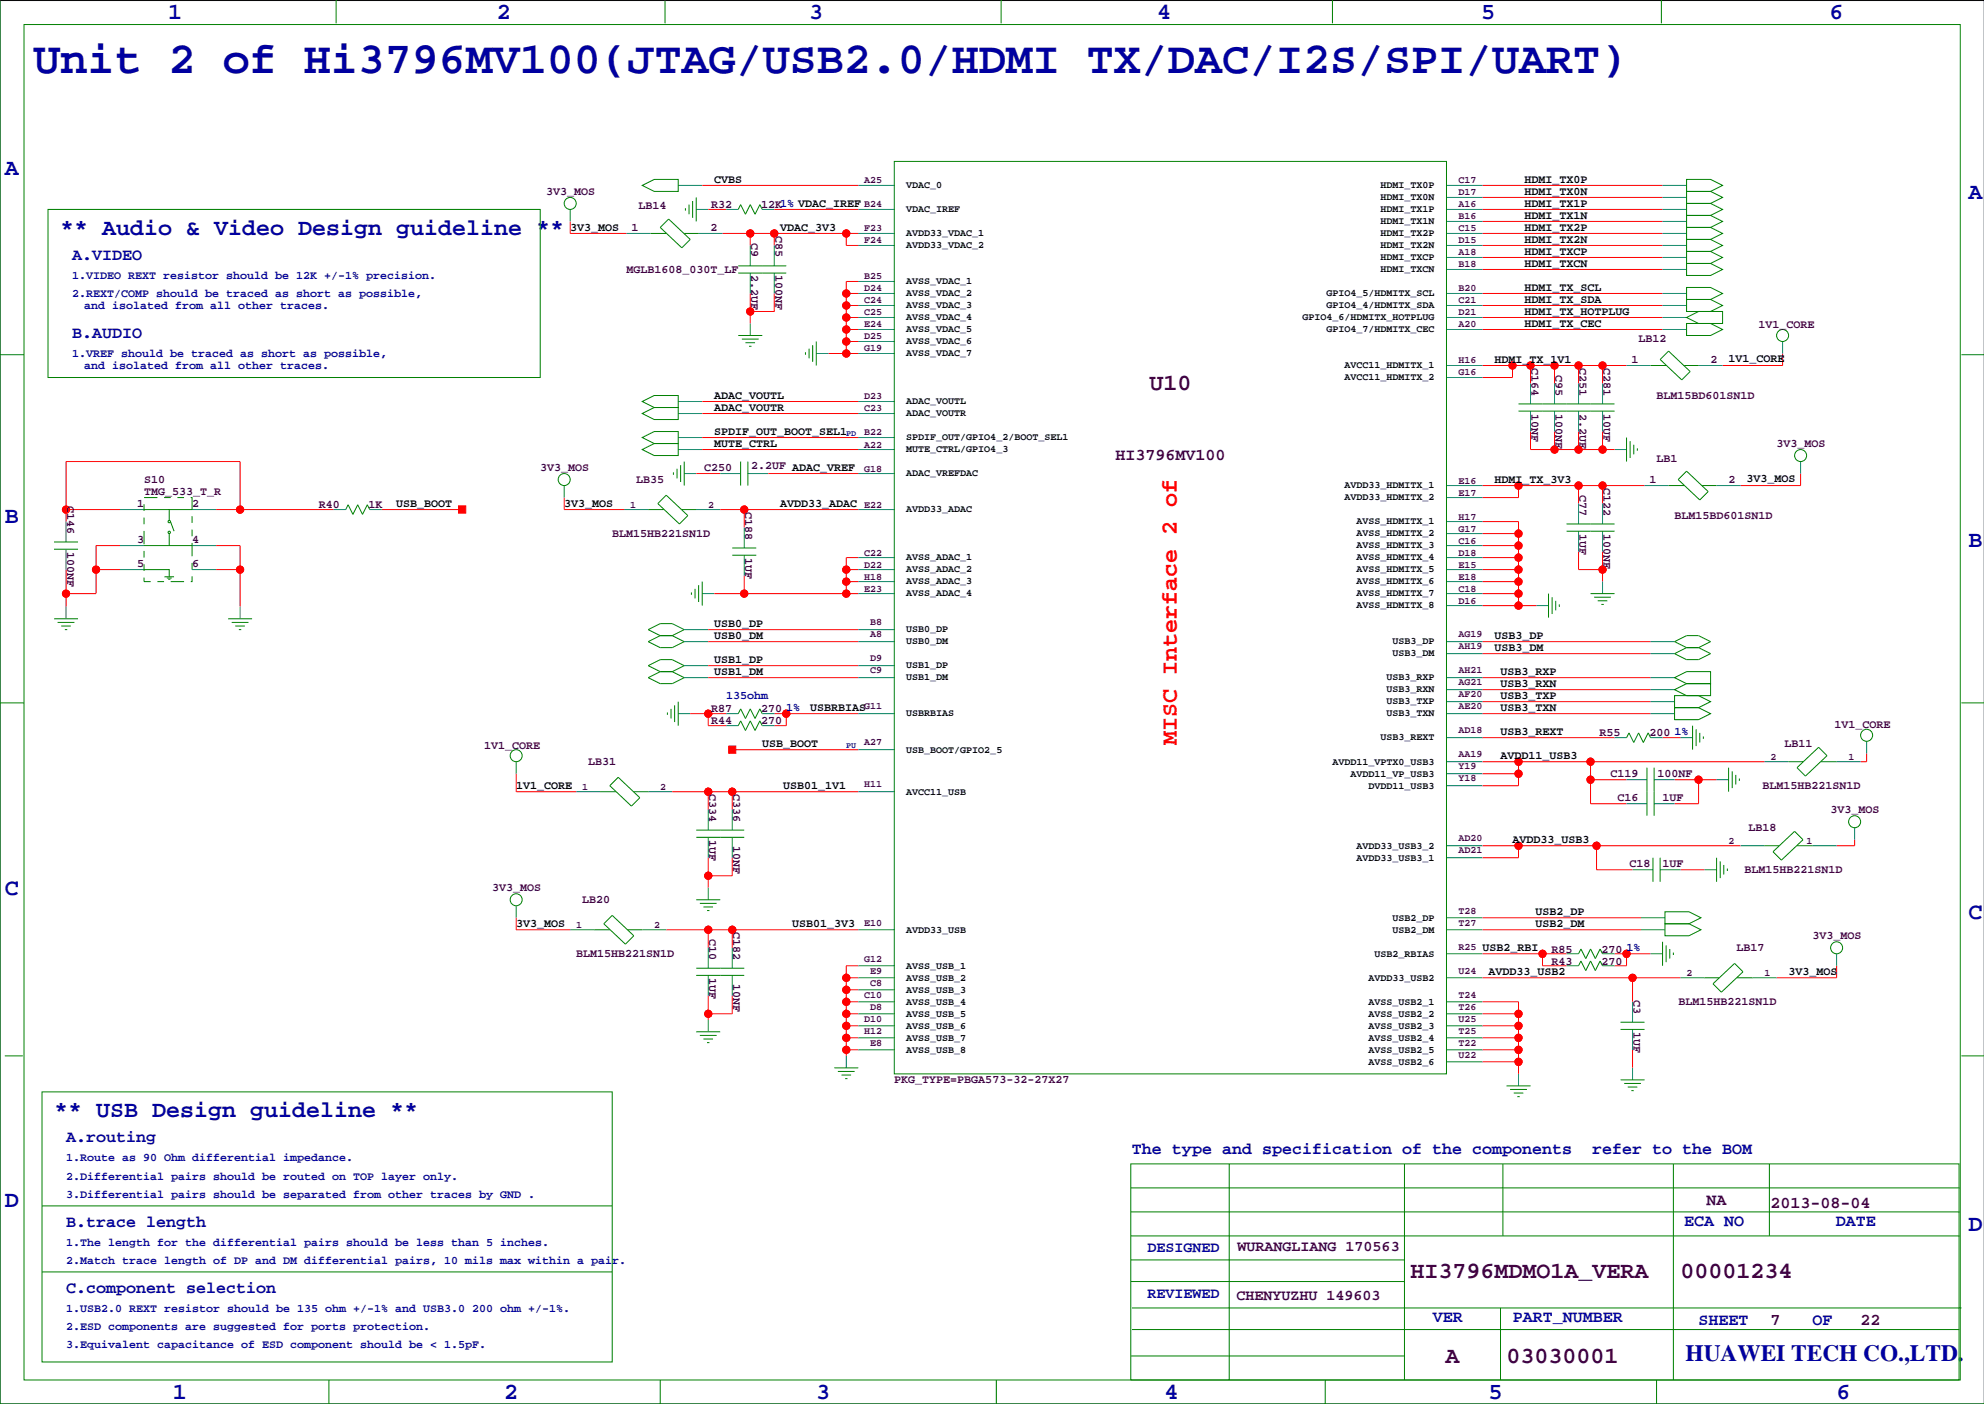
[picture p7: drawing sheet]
<svg xmlns="http://www.w3.org/2000/svg" width="420mm" height="297mm" viewBox="0 0 420 297" stroke-linecap="round" stroke-linejoin="round" font-family="sans-serif">
<path d="M419.9 .1h-419.9v296.9h419.9" fill="none" stroke="#000" stroke-width=".21"/>
<g fill="none" stroke="#008080" stroke-width=".21">
<path d="M143.5 39.2h5.1M181.6 39.2h7.6M306.1 39.2h7.6M351.8 39.2h5.1M120.6 44.3v2.5M132.6 49.4h5.1M147.3 44.3h2.6M147.8 49.4h5.1M153.7 44.3h2.5M158.7 51.9v4.3M158.7 57.8v4.3M161.3 44.3h2.5"/>
<path d="M163.8 51.9v4.3M163.8 57.8v4.3M181.6 59.5h7.6M181.6 44.3h7.6M181.6 49.4h7.6M181.6 51.9h7.6M306.1 44.3h7.6M306.1 49.4h7.6M306.1 51.9h7.6M306.1 41.8h7.6M306.1 46.8h7.6M306.1 54.5h7.6"/>
<path d="M306.1 57h7.6M351.8 44.3h5.1M351.8 49.4h5.1M351.8 51.9h5.1M351.8 41.8h5.1M351.8 46.8h5.1M351.8 54.5h5.1M351.8 57h5.1M158.7 68.4v2.6M172.7 74.8h2.6M181.6 69.7h7.6M181.6 67.2h7.6"/>
<path d="M181.6 64.6h7.6M181.6 62.1h7.6M181.6 72.2h7.6M181.6 74.8h7.6M306.1 69.7h7.6M306.1 77.3h7.6M306.1 79.9h7.6M306.1 67.2h7.6M306.1 64.6h7.6M306.1 62.1h7.6M344.2 77.3h5M351.8 69.7h5.1"/>
<path d="M351.8 67.2h5.1M351.8 64.6h5.1M351.8 62.1h5.1M359.4 77.3h5.1M377.2 72.2v2.6M143.5 84.9h5.1M143.5 87.5h5.1M143.5 92.6h5.1M143.5 95.1h5.1M181.6 84.9h7.6M181.6 87.5h7.6M181.6 92.6h7.6"/>
<path d="M181.6 95.1h7.6M323.8 81.1v4.4M323.8 87v4.3M328.9 81.1v4.4M328.9 87v4.3M334 81.1v4.4M334 87v4.3M339.1 81.1v4.4M339.1 87v4.3M341.6 95.1h2.6M381 97.6v2.6M14 110.3v4.4"/>
<path d="M14 116.2v4.3M25.4 115.4h5.1M25.4 107.8h5.1M40.6 115.4h5.1M40.6 107.8h5.1M70.6 107.8h2.6M78.2 107.8h2.6M119.4 102.7v2.6M132.1 107.8h5.1M144.8 100.2h2.5M147.3 107.8h5.1M152.4 100.2h4.3"/>
<path d="M157.5 111.6v4.3M157.5 117.5v4.3M158.2 100.2h4.4M181.6 118h7.6M181.6 100.2h7.6M181.6 107.8h7.6M306.1 102.7h7.6M306.1 105.3h7.6M306.1 110.3h7.6M306.1 112.9h7.6M306.1 115.4h7.6M306.1 118h7.6"/>
<path d="M334 106.5v4.4M334 112.4v4.3M339.1 106.5v4.4M339.1 112.4v4.3M348 102.7h5.1M363.2 102.7h5.1M14 128.4v2.5M25.4 120.5h5.1M40.6 120.5h5.1M50.8 128.4v2.5M144.8 133.2h5.1M144.8 135.7h5.1"/>
<path d="M148.6 125.6h2.5M181.6 120.5h7.6M181.6 123h7.6M181.6 125.6h7.6M181.6 133.2h7.6M181.6 135.7h7.6M306.1 120.5h7.6M306.1 123h7.6M306.1 125.6h7.6M306.1 128.1h7.6M306.1 135.7h7.6M306.1 138.3h7.6"/>
<path d="M325.1 128.1h2.6M339.1 123v2.6M349.2 135.7h5.1M349.2 138.3h5.1M143.5 151h2.5M144.8 140.8h5.1M144.8 143.4h5.1M153.7 151h2.5M153.7 153.5h2.5M161.3 151h2.5M161.3 153.5h2.5M181.6 140.8h7.6"/>
<path d="M181.6 143.4h7.6M181.6 151h7.6M181.6 158.6h7.6M306.1 143.4h7.6M306.1 145.9h7.6M306.1 148.4h7.6M306.1 151h7.6M306.1 156.1h7.6M341.6 156.1h2.6M349.2 143.4h5.1M349.2 145.9h5.1M349.2 148.4h5.1"/>
<path d="M349.2 151h5.1M349.2 156.1h2.6M355.6 156.1h2.5M395 156.8v2.6M109.2 161.1v2.6M121.9 167.5h5.1M137.2 167.5h5M149.9 171.3v4.3M149.9 177.2v4.3M154.9 171.3v4.3M154.9 177.2v4.3M181.6 167.5h7.6"/>
<path d="M306.1 178.9h7.6M306.1 161.1h7.6M306.1 163.7h7.6M306.1 166.2h7.6M344.2 170h4.3M344.2 165h4.3M350 170h4.3M350 165h4.3M363.2 165h2.6M368.3 178.9h5.1M373.4 161.1h5.1M383.5 178.9h5.1"/>
<path d="M388.6 161.1h5.1M392.4 175.1v2.6M109.2 191.6v2.6M120.6 196.7h5.1M135.9 196.7h5.1M149.9 187.8v2.6M181.6 196.7h7.6M306.1 181.5h7.6M306.1 194.2h7.6M306.1 196.7h7.6M345.4 184h4.4M347.2 194.2h5.1"/>
<path d="M347.2 196.7h5.1M351.3 184h4.3M360.7 184h2.5M149.9 200.5v4.3M149.9 206.4v4.3M149.9 215.8v2.5M154.9 200.5v4.3M154.9 206.4v4.3M181.6 204.3h7.6M181.6 206.9h7.6M181.6 209.4h7.6M181.6 211.9h7.6"/>
<path d="M181.6 214.5h7.6M181.6 217h7.6M181.6 219.6h7.6M306.1 206.9h7.6M306.1 211.9h7.6M306.1 214.5h7.6M306.1 217h7.6M306.1 219.6h7.6M306.1 201.8h7.6M331.5 204.3h2.5M331.5 201.8h2.5M339.1 204.3h2.5"/>
<path d="M339.1 201.8h2.5M345.4 211.9v4.4M345.4 217.8v4.3M349.2 201.8h2.6M355.6 206.9h5.1M370.8 206.9h5.1M388.6 201.8v2.5M179.1 223.4v2.5M181.6 222.1h7.6M306.1 222.1h7.6M306.1 224.6h7.6M321.3 227.2v2.5"/>
<path d="M345.4 225.9v2.6"/>
</g>
<g fill="none" stroke="#008000" stroke-width=".21">
<path d="M0 -.1v297.1h419.9M71.1 0v4.9M140.7 0v4.9M211.8 0v4.9M281.9 0v4.9M351.5 0v4.9M5.1 5.2h409.7v286.8h-409.7zM135.9 39.2l2.5-1.2h5.1v2.5h-5.1zM189.2 34.1h116.9v193.1h-116.9zM356.9 38h5l2.6 1.2-2.6 1.3h-5zM10.2 44.3h104.1v35.6h-104.1zM137.7 49.4h3.3"/>
<path d="M141.5 46.3l4.5 4.4-1.7 1.7-4.6-4.3zM144.8 49.4h3M145 44.1v.5M145.8 43.3v2M146.6 42.5v3.6M147.3 41.8v5M156.2 44.3l.5-1 1 2 1-2 1.1 2 1-2 .5 1M156.2 56.2h10.2M156.2 57.8h10.2M356.9 40.5h5l2.6 1.3-2.6 1.2h-5zM356.9 50.7h5l2.6 1.2-2.6 1.3h-5zM356.9 48.1h5l2.6 1.3-2.6 1.3h-5z"/>
<path d="M356.9 43h5l2.6 1.3-2.6 1.3h-5zM356.9 45.6h5l2.6 1.2-2.6 1.3h-5zM356.9 53.2h5l2.6 1.3-2.6 1.2h-5zM356.9 55.7h5l2.6 1.3-2.6 1.3h-5zM0 75h5.1M156.2 71h5.1M157 71.7h3.5M157.7 72.5h2.1M158.5 73.3h.5M170.4 74.5v.5M171.2 73.8v2M172 73v3.6"/>
<path d="M172.7 72.2v5.1M349.2 77.3h3.4M353.1 74.3l4.5 4.3-1.7 1.8-4.6-4.3zM356.4 77.3h3M356.9 60.8h5l2.6 1.3-2.6 1.3h-5zM356.9 68.4h5l2.6 1.3-2.6 1.3h-5zM356.9 63.4h5l2.6 1.2-2.6 1.3h-5zM356.9 67.2l2.5-1.3h5.1v2.5h-5.1zM415 75h4.9M135.9 84.9l2.5-1.2h5.1v2.5h-5.1zM135.9 95.1l2.5-1.3h5.1v2.6h-5.1zM135.9 92.6l2.5-1.3h5.1v2.5h-5.1z"/>
<path d="M135.9 87.5l2.5-1.3h5.1v2.6h-5.1zM142.5 99.9v.5M143.3 99.2v2M144 98.4v3.6M144.8 97.6v5.1M156.7 97.6v5.1M158.2 97.6v5.1M321.3 85.5h20.3M321.3 87h20.3M344.2 92.6v5M344.9 93.3v3.6M345.7 94.1v2"/>
<path d="M346.5 94.9v.5M356.9 99.7l4.5 4.3-1.7 1.8-4.6-4.3zM11.4 114.7h5.1M11.4 116.2h5.1M30.5 107.8h10.1M30.5 115.4h10.1M35.8 107.8v2.3M35.8 112.9v2.5M36.1 110.3l.7 2.1M73.2 107.8l.5-1 1 2 1-2 1 2 1-2 .5 1M137.2 107.8h3.3M139.2 106.5l1.8-1.7 4.5 4.3-1.7 1.8z"/>
<path d="M144.3 107.8h3M154.9 115.9h5.1M154.9 117.5h5.1M331.5 110.9h10.1M331.5 112.4h10.1M353.1 102.7h3.3M360.2 102.7h3M11.4 130.9h5.1M12.2 131.7h3.5M13 132.4h2M13.7 133.2h.5M30.5 120.5h5.3v1.5"/>
<path d="M34.8 122h2M35.3 122.3h1M35.6 122.5h.5M48.3 130.9h5M49 131.7h3.6M49.8 132.4h2M50.5 133.2h.6M139.7 134.5l-2.5 1.2 2.5 1.3h2.5l2.6-1.3-2.6-1.2M139.7 134.5h2.5M139.7 134.5l-2.5-1.3 2.5-1.3h2.5l2.6 1.3-2.6 1.3M146.3 125.3v.5M147.1 124.6v2"/>
<path d="M147.8 123.8v3.6M148.6 123v5.1M327.7 125.6v5.1M328.4 126.4v3.5M329.2 127.1v2M329.9 127.9v.5M336.5 125.6h5.1M337.3 126.4h3.6M338.1 127.1h2M338.8 127.9h.5M356.9 137l-2.6 1.3 2.6 1.3h2.5l2.5-1.3-2.5-1.3M356.9 137h2.5"/>
<path d="M356.9 137l-2.6-1.3 2.6-1.2h2.5l2.5 1.2-2.5 1.3M0 148.7h5.1M139.7 142.1l-2.5 1.3 2.5 1.2h2.5l2.6-1.2-2.6-1.3M139.7 142.1h2.5M139.7 142.1l-2.5-1.3 2.5-1.2h2.5l2.6 1.2-2.6 1.3M141.2 150.7v.5M142 150v2M142.7 149.2v3.6M143.5 148.4v5.1M156.2 153.5l.5-1 1 2 1-2 1.1 2 1-2 .5 1M156.2 151l.5-1 1 2 1-2 1.1 2 1-2 .5 1M344.2 156.1l.5-1 1 2 1-2 1 2 1-2 .5 1"/>
<path d="M354.3 143.4l2.6-1.3h5v2.5h-5zM354.3 145.9l2.6-1.3h5v2.6h-5zM354.3 149.7h5.1l2.5 1.3-2.5 1.3h-5.1zM354.3 147.2h5.1l2.5 1.2-2.5 1.3h-5.1zM358.1 153.5v5.1M358.9 154.3v3.5M359.7 155.1v2M360.4 155.8v.5M415 148.7h4.9M127 167.5h3.3M130.8 164.5l4.6 4.3-1.8 1.7-4.6-4.3zM134.1 167.5h3.1"/>
<path d="M147.3 175.6h10.2M147.3 177.2h10.2M348.5 162.4v10.2M350 162.4v10.2M365.8 162.4v5.1M366.5 163.2v3.5M367.3 163.9v2.1M368 164.7v.5M373.4 178.9h3M378.5 161.1h3M380.2 162.4l4.6-4.3 1.8 1.8-4.6 4.3zM380.2 178.9h3.3"/>
<path d="M385.3 161.1h3.3M125.7 196.7h3.3M129.5 193.7l4.6 4.3-1.8 1.8-4.5-4.4zM132.8 196.7h3.1M147.3 190.4h5.1M148.1 191.1h3.5M148.8 191.9h2.1M149.6 192.6h.5M349.8 181.5v5M351.3 181.5v5M351.8 199.2v5.1M352.3 192.9h5.1l2.5 1.3-2.5 1.2h-5.1z"/>
<path d="M352.3 195.4h5.1l2.5 1.3-2.5 1.3h-5.1zM363.2 181.5v5M364 182.2v3.6M364.7 183v2M365.5 183.8v.5M375.2 180.2l4.5-4.3 1.8 1.8-4.6 4.3zM147.3 218.3h5.1M147.3 204.8h10.2M147.3 206.4h10.2M148.1 219.1h3.5M148.8 219.8h2.1M334 201.8l.5-1 1 2 1-2 1.1 2 1-2 .5 1"/>
<path d="M334 204.3l.5-1 1 2 1-2 1.1 2 1-2 .5 1M342.9 216.3h5.1M342.9 217.8h5.1M352.6 200v3.6M353.3 200.8v2M354.1 201.5v.5M360.7 206.9h3M362.5 208.1l4.5-4.3 1.8 1.8-4.6 4.3zM367.5 206.9h3.3M1 223.4h3.8M8.9 231h120.6v57.1h-120.6zM149.6 220.6h.5"/>
<path d="M176.5 225.9h5.1M177.3 226.7h3.5M178.1 227.4h2M178.8 228.2h.5M318.8 229.7h5M319.5 230.5h3.6M320.3 231.3h2M321.1 232h.5M342.9 228.5h5.1M343.7 229.2h3.5M344.4 230h2.1M345.2 230.7h.5"/>
<path d="M415 223.4h4.9M8.9 255.1h120.6M239.3 246.2h175.2v45.8h-175.2zM239.3 251.3h175.2M239.3 256.4h175.2M260.1 246.2v45.8M297.2 246.2v45.8M318 246.2v15.3M354.1 246.2v45.8M374.4 246.2v15.3M8.9 269.1h120.6M239.3 266.6h57.9"/>
<path d="M239.3 261.5h175.2M239.3 271.1h57.9M239.5 276.7h175.5M317.5 276.7v15.3M69.6 292v5M139.7 292v5M210.8 292v5M239.3 286.9h57.9M239.5 281.3h175M280.4 292v5M350.5 292v5M383.5 287.4h.1"/>
<circle cx="120.6" cy="43" r="1.27"/>
<circle cx="377.2" cy="71" r="1.27"/>
<circle cx="381" cy="96.4" r="1.27"/>
<circle cx="35.8" cy="110.3" r=".25"/>
<circle cx="35.8" cy="112.6" r=".25"/>
<circle cx="119.4" cy="101.5" r="1.27"/>
<circle cx="109.2" cy="159.9" r="1.27"/>
<circle cx="395" cy="155.6" r="1.27"/>
<circle cx="392.4" cy="173.8" r="1.27"/>
<circle cx="109.2" cy="190.4" r="1.27"/>
<circle cx="388.6" cy="200.5" r="1.27"/>
</g>
<g fill="none" stroke="#f00" stroke-width=".21">
<path d="M148.6 39.2h33M313.7 39.2h38.1M120.6 46.8v2.6h12M149.9 44.3h3.8M152.9 49.4h28.7M158.7 49.4v2.5M163.8 44.3h17.8M163.8 49.4v2.5M179.1 49.4v2.5h2.5M181.6 59.5h-2.5v15.3M313.7 44.3h38.1M313.7 49.4h38.1"/>
<path d="M313.7 41.8h38.1M313.7 46.8h38.1M313.7 51.9h38.1M313.7 54.5h38.1M313.7 57h38.1M158.7 62.1v6.3M163.8 62.1v3.8h-5.1M175.3 74.8h6.3M179.1 72.2h2.5M179.1 69.7h2.5M179.1 67.2h2.5M179.1 64.6h2.5"/>
<path d="M179.1 62.1h2.5M313.7 69.7h38.1M313.7 67.2h38.1M313.7 64.6h38.1M313.7 62.1h38.1M313.7 77.3h30.5M320 77.3v2.6h-6.3M323.8 77.3v3.8M328.9 77.3v3.8M334 77.3v3.8M339.1 77.3v3.8M377.2 74.8v2.5h-12.7"/>
<path d="M148.6 84.9h33M148.6 87.5h33M148.6 95.1h33M148.6 92.6h33M323.8 91.3v3.8h17.8M328.9 91.3v3.8M334 91.3v3.8M339.1 91.3v3.8M14 107.8h11.4M25.4 115.4h-5.1v10.2h-6.3M45.7 115.4h5.1v13M45.7 107.8h24.9"/>
<path d="M50.8 107.8v-10.2h-36.8v12.7M80.8 107.8h17M119.4 105.3v2.5h12.7M147.3 100.2h5.1M152.4 107.8h29.2M157.5 107.8v3.8M162.6 100.2h19M181.6 118h-2.5v7.6M313.7 115.4h7.6M313.7 118h7.6M313.7 110.3h7.6v17.8M313.7 112.9h7.6"/>
<path d="M313.7 102.7h34.3M321.3 102.7v2.6h-7.6M334 116.7v3.8h5.1M334 102.7v3.8M339.1 102.7v3.8M339.1 116.7v6.3M381 100.2v2.5h-12.7M14 120.5v7.9M20.3 120.5h5.1M45.7 120.5h5.1M149.9 133.2h31.7M149.9 135.7h31.7"/>
<path d="M151.1 125.6h30.5M157.5 121.8v3.8M179.1 120.5h2.5M179.1 123h2.5M313.7 120.5h7.6M313.7 125.6h7.6M313.7 123h7.6M313.7 128.1h11.4M313.7 138.3h35.5M313.7 135.7h35.5M146 151h7.7M149.9 151v2.5h3.8"/>
<path d="M149.9 140.8h31.7M149.9 143.4h31.7M154.9 158.6h26.7M163.8 151h17.8M166.4 151v2.5h-2.6M313.7 151h35.5M313.7 148.4h35.5M313.7 156.1h27.9M313.7 143.4h35.5M313.7 145.9h35.5M351.8 156.1h3.8M395 159.4v1.7h-1.3"/>
<path d="M109.2 163.7v3.8h12.7M142.2 167.5h39.4M149.9 167.5v3.8M154.9 167.5v3.8M313.7 161.1h59.7M313.7 178.9h54.6M313.7 163.7h7.6M321.3 161.1v5.1h-7.6M321.3 178.9v2.6h-7.6M336.5 165h7.7M336.5 161.1v8.9h7.7M337.8 178.9v5.1h7.6"/>
<path d="M354.3 165h8.9M359.4 165v5h-5.1M392.4 177.7v1.2h-3.8M109.2 194.2v2.5h11.4M141 196.7h40.6M149.9 181.5v6.3M149.9 196.7v3.8M154.9 181.5v3.8h-5M154.9 196.7v3.8M313.7 196.7h33.5M313.7 194.2h33.5M355.6 184h5.1"/>
<path d="M149.9 210.7v5.1M154.9 210.7v3.8h-5M179.1 219.6h2.5M179.1 217h2.5M179.1 214.5h2.5M179.1 211.9h2.5M179.1 209.4h2.5M179.1 206.9h2.5M181.6 204.3h-2.5v19.1M313.7 219.6h7.6M313.7 217h7.6M313.7 214.5h7.6"/>
<path d="M313.7 211.9h7.6v15.3M313.7 206.9h41.9M313.7 201.8h17.8M326.4 201.8v2.5h5.1M341.6 201.8h7.6M344.2 201.8v2.5h-2.6M345.4 206.9v5M388.6 204.3v2.6h-12.7M179.1 222.1h2.5M313.7 222.1h7.6M313.7 224.6h7.6M345.4 222.1v3.8"/>
<circle cx="158.8" cy="49.4" r=".76"/>
<circle cx="163.8" cy="49.4" r=".76"/>
<circle cx="179.1" cy="49.4" r=".76"/>
<circle cx="158.8" cy="65.9" r=".76"/>
<circle cx="179.1" cy="64.6" r=".76"/>
<circle cx="179.1" cy="72.2" r=".76"/>
<circle cx="179.1" cy="67.2" r=".76"/>
<circle cx="179.1" cy="69.7" r=".76"/>
<circle cx="179.1" cy="62.1" r=".76"/>
<circle cx="179.1" cy="74.8" r=".76"/>
<circle cx="320" cy="77.3" r=".76"/>
<circle cx="323.9" cy="77.3" r=".76"/>
<circle cx="328.9" cy="77.3" r=".76"/>
<circle cx="334" cy="77.3" r=".76"/>
<circle cx="339.1" cy="77.3" r=".76"/>
<circle cx="328.9" cy="95.1" r=".76"/>
<circle cx="334" cy="95.1" r=".76"/>
<circle cx="339.1" cy="95.1" r=".76"/>
<circle cx="14" cy="107.8" r=".76"/>
<circle cx="50.8" cy="107.8" r=".76"/>
<circle cx="157.5" cy="107.8" r=".76"/>
<circle cx="321.3" cy="102.7" r=".76"/>
<circle cx="321.3" cy="115.4" r=".76"/>
<circle cx="321.3" cy="118" r=".76"/>
<circle cx="321.3" cy="112.9" r=".76"/>
<circle cx="334" cy="102.7" r=".76"/>
<circle cx="339.1" cy="102.7" r=".76"/>
<circle cx="14" cy="125.6" r=".76"/>
<circle cx="20.3" cy="120.5" r=".76"/>
<circle cx="50.8" cy="120.5" r=".76"/>
<circle cx="157.5" cy="125.6" r=".76"/>
<circle cx="179.1" cy="120.5" r=".76"/>
<circle cx="179.1" cy="125.6" r=".76"/>
<circle cx="179.1" cy="123" r=".76"/>
<circle cx="321.3" cy="120.5" r=".76"/>
<circle cx="321.3" cy="125.6" r=".76"/>
<circle cx="321.3" cy="128.1" r=".76"/>
<circle cx="321.3" cy="123" r=".76"/>
<circle cx="339.1" cy="120.5" r=".76"/>
<circle cx="149.9" cy="151" r=".76"/>
<circle cx="166.4" cy="151" r=".76"/>
<circle cx="149.9" cy="167.5" r=".76"/>
<circle cx="154.9" cy="167.5" r=".76"/>
<circle cx="321.3" cy="163.7" r=".76"/>
<circle cx="321.3" cy="178.9" r=".76"/>
<circle cx="321.3" cy="161.1" r=".76"/>
<circle cx="336.6" cy="165" r=".76"/>
<circle cx="336.6" cy="161.1" r=".76"/>
<circle cx="337.8" cy="178.9" r=".76"/>
<circle cx="359.4" cy="165" r=".76"/>
<circle cx="149.9" cy="196.7" r=".76"/>
<circle cx="149.9" cy="185.3" r=".76"/>
<circle cx="154.9" cy="196.7" r=".76"/>
<circle cx="149.9" cy="214.5" r=".76"/>
<circle cx="179.1" cy="214.5" r=".76"/>
<circle cx="179.1" cy="217" r=".76"/>
<circle cx="179.1" cy="211.9" r=".76"/>
<circle cx="179.1" cy="206.9" r=".76"/>
<circle cx="179.1" cy="209.4" r=".76"/>
<circle cx="179.1" cy="219.6" r=".76"/>
<circle cx="321.3" cy="217" r=".76"/>
<circle cx="321.3" cy="214.5" r=".76"/>
<circle cx="321.3" cy="219.6" r=".76"/>
<circle cx="326.4" cy="201.8" r=".76"/>
<circle cx="344.2" cy="201.8" r=".76"/>
<circle cx="345.4" cy="206.9" r=".76"/>
<circle cx="179.1" cy="222.1" r=".76"/>
<circle cx="321.3" cy="224.6" r=".76"/>
<circle cx="321.3" cy="222.1" r=".76"/>
</g>
<g fill="#f00" stroke="#f00" stroke-width=".21">
<path d="M154.2 157.8h1.5v1.6h-1.5z" fill-rule="evenodd"/>
<path d="M97 107h1.6v1.6h-1.6z" fill-rule="evenodd"/>
<circle cx="50.8" cy="120.5" r=".76"/>
<circle cx="179.1" cy="123" r=".76"/>
<circle cx="179.1" cy="120.5" r=".76"/>
<circle cx="179.1" cy="125.6" r=".76"/>
<circle cx="157.5" cy="125.6" r=".76"/>
<circle cx="179.1" cy="206.9" r=".76"/>
<circle cx="179.1" cy="209.4" r=".76"/>
<circle cx="179.1" cy="211.9" r=".76"/>
<circle cx="179.1" cy="214.5" r=".76"/>
<circle cx="179.1" cy="222.1" r=".76"/>
<circle cx="179.1" cy="219.6" r=".76"/>
<circle cx="179.1" cy="217" r=".76"/>
<circle cx="149.9" cy="214.5" r=".76"/>
<circle cx="149.9" cy="151" r=".76"/>
<circle cx="166.4" cy="151" r=".76"/>
<circle cx="149.9" cy="185.3" r=".76"/>
<circle cx="321.3" cy="214.5" r=".76"/>
<circle cx="321.3" cy="217" r=".76"/>
<circle cx="321.3" cy="219.6" r=".76"/>
<circle cx="321.3" cy="222.1" r=".76"/>
<circle cx="321.3" cy="224.6" r=".76"/>
<circle cx="321.3" cy="128.1" r=".76"/>
<circle cx="321.3" cy="125.6" r=".76"/>
<circle cx="321.3" cy="123" r=".76"/>
<circle cx="321.3" cy="120.5" r=".76"/>
<circle cx="321.3" cy="118" r=".76"/>
<circle cx="321.3" cy="115.4" r=".76"/>
<circle cx="321.3" cy="112.9" r=".76"/>
<circle cx="339.1" cy="120.5" r=".76"/>
<circle cx="339.1" cy="102.7" r=".76"/>
<circle cx="334" cy="102.7" r=".76"/>
<circle cx="321.3" cy="102.7" r=".76"/>
<circle cx="359.4" cy="165" r=".76"/>
<circle cx="336.6" cy="161.1" r=".76"/>
<circle cx="336.6" cy="165" r=".76"/>
<circle cx="321.3" cy="163.7" r=".76"/>
<circle cx="321.3" cy="161.1" r=".76"/>
<circle cx="344.2" cy="201.8" r=".76"/>
<circle cx="179.1" cy="74.8" r=".76"/>
<circle cx="179.1" cy="62.1" r=".76"/>
<circle cx="179.1" cy="64.6" r=".76"/>
<circle cx="179.1" cy="67.2" r=".76"/>
<circle cx="179.1" cy="69.7" r=".76"/>
<circle cx="179.1" cy="72.2" r=".76"/>
<circle cx="50.8" cy="107.8" r=".76"/>
<circle cx="14" cy="107.8" r=".76"/>
<circle cx="339.1" cy="77.3" r=".76"/>
<circle cx="323.9" cy="77.3" r=".76"/>
<circle cx="334" cy="77.3" r=".76"/>
<circle cx="328.9" cy="77.3" r=".76"/>
<circle cx="320" cy="77.3" r=".76"/>
<circle cx="158.8" cy="65.9" r=".76"/>
<circle cx="345.4" cy="206.9" r=".76"/>
<circle cx="326.4" cy="201.8" r=".76"/>
<circle cx="154.9" cy="167.5" r=".76"/>
<circle cx="149.9" cy="167.5" r=".76"/>
<circle cx="154.9" cy="196.7" r=".76"/>
<circle cx="149.9" cy="196.7" r=".76"/>
<circle cx="179.1" cy="49.4" r=".76"/>
<circle cx="158.8" cy="49.4" r=".76"/>
<circle cx="163.8" cy="49.4" r=".76"/>
<circle cx="14" cy="125.6" r=".76"/>
<circle cx="20.3" cy="120.5" r=".76"/>
<circle cx="328.9" cy="95.1" r=".76"/>
<circle cx="334" cy="95.1" r=".76"/>
<circle cx="339.1" cy="95.1" r=".76"/>
<circle cx="157.5" cy="107.8" r=".76"/>
<circle cx="321.3" cy="178.9" r=".76"/>
<circle cx="337.8" cy="178.9" r=".76"/>
</g>
<path d="M30.5 105.3h10.1v17.7h-10.1z" fill="none" stroke="#008000" stroke-width=".21" stroke-dasharray="1.4 1.4 1.4 1.4 2.8 1.4" stroke-linecap="butt"/>
<text font-size="9.5" fill="#0000a0" x="7.1" y="15.4">Unit 2 of Hi3796MV100(JTAG/USB2.0/HDMI TX/DAC/I2S/SPI/UART)</text>
<g font-size="4.9" fill="#0000a0">
<text x="35.6" y="3.9">1</text>
<text x="105.2" y="3.9">2</text>
<text x="171.2" y="3.9">3</text>
<text x="244.9" y="3.9">4</text>
<text x="313.4" y="3.9">5</text>
<text x="387.1" y="3.9">6</text>
<text x="1" y="36.9">A</text>
<text x="416.6" y="42">A</text>
<text x="12.7" y="49.6">** Audio &amp; Video Design guideline **</text>
<text x="1" y="110.6">B</text>
<text x="416.6" y="115.7">B</text>
<text x="1" y="189.3">C</text>
<text x="416.6" y="194.4">C</text>
<text x="11.4" y="236.3">** USB Design guideline **</text>
<text x="1" y="255.4">D</text>
<text x="416.6" y="260.5">D</text>
<text x="356.6" y="288">HUAWEI TECH CO.,LTD.</text>
<text x="36.6" y="296">1</text>
<text x="106.7" y="296">2</text>
<text x="172.7" y="296">3</text>
<text x="246.4" y="296">4</text>
<text x="315" y="296">5</text>
<text x="388.6" y="296">6</text>
</g>
<g font-size="4.9" fill="#400040">
<text x="243.2" y="82.5">U10</text>
<text x="298.5" y="270.5">HI3796MDMO1A_VERA</text>
<text x="355.6" y="270.5">00001234</text>
<text x="305.9" y="288.3">A</text>
<text x="318.8" y="288.3">03030001</text>
</g>
<text font-size="4.9" fill="#f00" x="249" y="157.6" transform="rotate(-90 249 157.6)">MISC Interface 2 of</text>
<g font-size="3.5" fill="#0000a0">
<text x="15.2" y="55">A.VIDEO</text>
<text x="15.2" y="71.5">B.AUDIO</text>
<text x="14" y="241.7">A.routing</text>
<text x="239.5" y="244.2">The type and specification of the components</text>
<text x="336.9" y="244.2">refer to the BOM</text>
<text x="14" y="259.5">B.trace length</text>
<text x="356.4" y="259.4">ECA NO</text>
<text x="388.5" y="259.4">DATE</text>
<text x="14" y="273.5">C.component selection</text>
<text x="303.1" y="279.7">VER</text>
<text x="320.1" y="279.7">PART_NUMBER</text>
<text x="359.4" y="280.3">SHEET</text>
<text x="383.5" y="280.3">OF</text>
</g>
<g font-size="3.5" fill="#400040">
<text x="236" y="97.4">HI3796MV100</text>
<text x="361.1" y="254.9">NA</text>
<text x="374.6" y="255.7">2013-08-04</text>
<text x="374.6" y="280.3">7</text>
<text x="393.7" y="280.3">22</text>
</g>
<g font-size="3.2" fill="#0000a0">
<text x="242.8" y="264.9">DESIGNED</text>
<text x="242.8" y="274.5">REVIEWED</text>
</g>
<g font-size="3.2" fill="#400040">
<text x="261.9" y="264.7">WURANGLIANG 170563</text>
<text x="261.6" y="275.1">CHENYUZHU 149603</text>
</g>
<g font-size="2.5" fill="#400040">
<text x="115.6" y="41.3">3V3_MOS</text>
<text x="135.1" y="44.3">LB14</text>
<text x="150.5" y="44.1">R32</text>
<text x="161" y="44.1">12K1% VDAC_IREF</text>
<text x="133.6" y="48.9">1</text>
<text x="150.4" y="48.9">2</text>
<text x="159" y="51.5" transform="rotate(90 159 51.5)">C9</text>
<text x="164.1" y="50" transform="rotate(90 164.1 50)">C85</text>
<text x="132.6" y="57.8">MGLB1608_030T_LF</text>
<text x="159" y="58.3" transform="rotate(90 159 58.3)">2.2UF</text>
<text x="164.1" y="58.3" transform="rotate(90 164.1 58.3)">100NF</text>
<text x="372.1" y="69.5">1V1_CORE</text>
<text x="324.1" y="77.8" transform="rotate(90 324.1 77.8)">C164</text>
<text x="334.2" y="77.8" transform="rotate(90 334.2 77.8)">C251</text>
<text x="339.3" y="77.8" transform="rotate(90 339.3 77.8)">C281</text>
<text x="345.2" y="76.8">1</text>
<text x="346.7" y="72.3">LB12</text>
<text x="361.9" y="76.8">2</text>
<text x="329.2" y="79.2" transform="rotate(90 329.2 79.2)">C95</text>
<text x="324.1" y="87.5" transform="rotate(90 324.1 87.5)">10NF</text>
<text x="329.2" y="87.5" transform="rotate(90 329.2 87.5)">100NF</text>
<text x="334.2" y="87.5" transform="rotate(90 334.2 87.5)">2.2UF</text>
<text x="339.3" y="87.5" transform="rotate(90 339.3 87.5)">10UF</text>
<text x="350.5" y="84.4">BLM15BD601SN1D</text>
<text x="375.9" y="94.6">3V3_MOS</text>
<text x="114.3" y="99.7">3V3_MOS</text>
<text x="149" y="99.7">C250</text>
<text x="159" y="99.3">2.2UF ADAC_VREF</text>
<text x="350.5" y="97.7">LB1</text>
<text x="14.2" y="107" transform="rotate(90 14.2 107)">C146</text>
<text x="29" y="107.3">1</text>
<text x="30.5" y="102.2">S10</text>
<text x="30.5" y="104.8">TMG_533_T_R</text>
<text x="40.6" y="107.3">2</text>
<text x="67.4" y="107.6">R40</text>
<text x="78" y="107.6">1K</text>
<text x="134.6" y="102.2">LB35</text>
<text x="334.2" y="104.6" transform="rotate(90 334.2 104.6)">C77</text>
<text x="339.3" y="103.2" transform="rotate(90 339.3 103.2)">C122</text>
<text x="349" y="102.2">1</text>
<text x="365.8" y="102.2">2</text>
<text x="129.5" y="113.7">BLM15HB221SN1D</text>
<text x="157.7" y="108.2" transform="rotate(90 157.7 108.2)">C188</text>
<text x="334.2" y="112.9" transform="rotate(90 334.2 112.9)">1UF</text>
<text x="339.3" y="112.9" transform="rotate(90 339.3 112.9)">100NF</text>
<text x="354.3" y="109.8">BLM15BD601SN1D</text>
<text x="14.2" y="116.7" transform="rotate(90 14.2 116.7)">100NF</text>
<text x="29" y="114.9">3</text>
<text x="40.6" y="114.9">4</text>
<text x="157.7" y="118" transform="rotate(90 157.7 118)">1UF</text>
<text x="29" y="120">5</text>
<text x="40.6" y="120">6</text>
<text x="150.5" y="150.7">R87</text>
<text x="150.5" y="153.3">R44</text>
<text x="161" y="150.7">270</text>
<text x="161" y="153.3">270</text>
<text x="338.5" y="155.8">R55</text>
<text x="349" y="155.8">200</text>
<text x="388.2" y="154">1V1_CORE</text>
<text x="102.4" y="158.4">1V1_CORE</text>
<text x="124.5" y="161.9">LB31</text>
<text x="377.6" y="158.1">LB11</text>
<text x="150.1" y="167.9" transform="rotate(90 150.1 167.9)">C334</text>
<text x="155.2" y="167.9" transform="rotate(90 155.2 167.9)">C336</text>
<text x="340.8" y="164.5">C119</text>
<text x="350.7" y="164.5">100NF</text>
<text x="373" y="167">BLM15HB221SN1D</text>
<text x="342.3" y="169.5">C16</text>
<text x="351.8" y="169.5">1UF</text>
<text x="387.3" y="172.1">3V3_MOS</text>
<text x="150.1" y="177.7" transform="rotate(90 150.1 177.7)">1UF</text>
<text x="155.2" y="178.9" transform="rotate(90 155.2 178.9)">10NF</text>
<text x="370" y="175.9">LB18</text>
<text x="344.8" y="183.5">C18</text>
<text x="351.8" y="183.5">1UF</text>
<text x="369.1" y="184.8">BLM15HB221SN1D</text>
<text x="104.1" y="188.6">3V3_MOS</text>
<text x="123.2" y="191.1">LB20</text>
<text x="155.2" y="197.1" transform="rotate(90 155.2 197.1)">C182</text>
<text x="121.9" y="202.6">BLM15HB221SN1D</text>
<text x="150.1" y="198.6" transform="rotate(90 150.1 198.6)">C10</text>
<text x="328.3" y="201.5">R85</text>
<text x="338.8" y="201.5">270</text>
<text x="367.5" y="201.3">LB17</text>
<text x="383.5" y="198.7">3V3_MOS</text>
<text x="150.1" y="206.9" transform="rotate(90 150.1 206.9)">1UF</text>
<text x="155.2" y="208.1" transform="rotate(90 155.2 208.1)">10NF</text>
<text x="328.3" y="204.1">R43</text>
<text x="338.8" y="204.1">270</text>
<text x="345.7" y="211.5" transform="rotate(90 345.7 211.5)">C3</text>
<text x="355.2" y="212.7">BLM15HB221SN1D</text>
<text x="345.7" y="218.3" transform="rotate(90 345.7 218.3)">1UF</text>
<text x="189.2" y="229.2">PKG_TYPE=PBGA573-32-27X27</text>
</g>
<g font-size="2.5">
<text x="151.1" y="38.7">CVBS</text>
<text x="322.6" y="41.3">HDMI_TX0N</text>
<text x="322.6" y="38.7">HDMI_TX0P</text>
<text x="322.6" y="46.3">HDMI_TX1N</text>
<text x="322.6" y="43.8">HDMI_TX1P</text>
<text x="120.6" y="48.9">3V3_MOS</text>
<text x="165.1" y="48.9">VDAC_3V3</text>
<text x="322.6" y="54">HDMI_TXCP</text>
<text x="322.6" y="51.4">HDMI_TX2N</text>
<text x="322.6" y="48.9">HDMI_TX2P</text>
<text x="322.6" y="56.5">HDMI_TXCN</text>
<text x="322.6" y="64.1">HDMI_TX_SDA</text>
<text x="322.6" y="61.6">HDMI_TX_SCL</text>
<text x="322.6" y="69.2">HDMI_TX_CEC</text>
<text x="322.6" y="66.7">HDMI_TX_HOTPLUG</text>
<text x="316.2" y="76.8">HDMI_TX_1V1</text>
<text x="365.8" y="76.6">1V1_CORE</text>
<text x="151.1" y="87">ADAC_VOUTR</text>
<text x="151.1" y="84.4">ADAC_VOUTL</text>
<text x="151.1" y="92.1">SPDIF_OUT_BOOT_SEL1</text>
<text x="151.1" y="94.6">MUTE_CTRL</text>
<text x="369.6" y="102">3V3_MOS</text>
<text x="83.8" y="107.3">USB_BOOT</text>
<text x="119.4" y="107.3">3V3_MOS</text>
<text x="165.1" y="107.3">AVDD33_ADAC</text>
<text x="316.2" y="102.2">HDMI_TX_3V3</text>
<text x="151.1" y="135.2">USB0_DM</text>
<text x="151.1" y="132.7">USB0_DP</text>
<text x="316.2" y="135.2">USB3_DP</text>
<text x="316.2" y="137.8">USB3_DM</text>
<text x="151.1" y="142.9">USB1_DM</text>
<text x="151.1" y="140.3">USB1_DP</text>
<text x="317.5" y="142.9">USB3_RXP</text>
<text x="317.5" y="145.4">USB3_RXN</text>
<text x="317.5" y="147.9">USB3_TXP</text>
<text x="171.4" y="150.5">USBRBIAS</text>
<text x="317.5" y="155.6">USB3_REXT</text>
<text x="317.5" y="150.5">USB3_TXN</text>
<text x="161.3" y="158.1">USB_BOOT</text>
<text x="317.5" y="160.6">AVDD11_USB3</text>
<text x="109.2" y="167">1V1_CORE</text>
<text x="165.7" y="167">USB01_1V1</text>
<text x="320" y="178.4">AVDD33_USB3</text>
<text x="109.2" y="196.2">3V3_MOS</text>
<text x="167.6" y="196.2">USB01_3V3</text>
<text x="324.9" y="196.2">USB2_DM</text>
<text x="324.9" y="193.7">USB2_DP</text>
<text x="313.7" y="201.3">USB2_RBI</text>
<text x="315" y="206.4">AVDD33_USB2</text>
<text x="378.5" y="206.4">3V3_MOS</text>
</g>
<g font-size="2.5" fill="#0000a0">
<text x="15.2" y="59">1.VIDEO REXT resistor should be 12K +/-1% precision.</text>
<text x="15.2" y="62.9">2.REXT/COMP should be traced as short as possible,</text>
<text x="17.8" y="65.4">and isolated from all other traces.</text>
<text x="15.2" y="75.6">1.VREF should be traced as short as possible,</text>
<text x="17.8" y="78.1">and isolated from all other traces.</text>
<text x="153.7" y="147.9">135ohm</text>
<text x="166.4" y="150.5">1%</text>
<text x="354.3" y="155.6">1%</text>
<text x="344.2" y="201.3">1%</text>
<text x="14" y="245.7">1.Route as 90 Ohm differential impedance.</text>
<text x="14" y="249.5">2.Differential pairs should be routed on TOP layer only.</text>
<text x="14" y="253.4">3.Differential pairs should be separated from other traces by GND .</text>
<text x="14" y="263.5">1.The length for the differential pairs should be less than 5 inches.</text>
<text x="14" y="267.3">2.Match trace length of DP and DM differential pairs, 10 mils max within a pair.</text>
<text x="14" y="281.3">2.ESD components are suggested for ports protection.</text>
<text x="14" y="277.5">1.USB2.0 REXT resistor should be 135 ohm +/-1% and USB3.0 200 ohm +/-1%.</text>
<text x="14" y="285.1">3.Equivalent capacitance of ESD component should be &lt; 1.5pF.</text>
</g>
<g font-size="2.1" fill="#400040">
<text x="182.9" y="38.8">A25</text>
<text x="308.6" y="38.8">C17</text>
<text x="308.6" y="41.3">D17</text>
<text x="182.9" y="43.9">B24</text>
<text x="308.6" y="43.9">A16</text>
<text x="308.6" y="46.4">B16</text>
<text x="182.9" y="49">F23</text>
<text x="182.9" y="51.5">F24</text>
<text x="308.6" y="49">C15</text>
<text x="308.6" y="51.5">D15</text>
<text x="182.9" y="59.1">B25</text>
<text x="308.6" y="54">A18</text>
<text x="308.6" y="56.6">B18</text>
<text x="182.9" y="64.2">C24</text>
<text x="182.9" y="61.7">D24</text>
<text x="308.6" y="64.2">C21</text>
<text x="308.6" y="61.7">B20</text>
<text x="182.9" y="69.3">E24</text>
<text x="182.9" y="66.7">C25</text>
<text x="182.9" y="71.8">D25</text>
<text x="308.6" y="69.3">A20</text>
<text x="308.6" y="66.7">D21</text>
<text x="182.9" y="74.4">G19</text>
<text x="308.6" y="76.9">H16</text>
<text x="308.6" y="79.4">G16</text>
<text x="182.9" y="84.5">D23</text>
<text x="182.9" y="87.1">C23</text>
<text x="182.9" y="92.1">B22</text>
<text x="182.9" y="94.7">A22</text>
<text x="182.9" y="99.8">G18</text>
<text x="133.3" y="107.4">1</text>
<text x="149.9" y="107.4">2</text>
<text x="182.9" y="107.4">E22</text>
<text x="308.6" y="102.3">E16</text>
<text x="308.6" y="104.8">E17</text>
<text x="308.6" y="109.9">H17</text>
<text x="308.6" y="112.5">G17</text>
<text x="182.9" y="117.5">C22</text>
<text x="308.6" y="115">C16</text>
<text x="308.6" y="117.5">D18</text>
<text x="182.9" y="120.1">D22</text>
<text x="182.9" y="122.6">H18</text>
<text x="182.9" y="125.2">E23</text>
<text x="308.6" y="120.1">E15</text>
<text x="308.6" y="122.6">E18</text>
<text x="308.6" y="125.2">C18</text>
<text x="308.6" y="127.7">D16</text>
<text x="184.1" y="132.3">B8</text>
<text x="184.1" y="134.8">A8</text>
<text x="308.6" y="134.8">AG19</text>
<text x="308.6" y="137.4">AH19</text>
<text x="184.1" y="139.9">D9</text>
<text x="184.1" y="142.5">C9</text>
<text x="308.6" y="142.5">AH21</text>
<text x="308.6" y="145">AG21</text>
<text x="308.6" y="147.5">AF20</text>
<text x="182.9" y="150.1">G11</text>
<text x="308.6" y="150.1">AE20</text>
<text x="308.6" y="155.2">AD18</text>
<text x="182.9" y="157.7">A27</text>
<text x="308.6" y="160.2">AA19</text>
<text x="374.7" y="160.7">2</text>
<text x="391.2" y="160.7">1</text>
<text x="123.2" y="167.1">1</text>
<text x="139.7" y="167.1">2</text>
<text x="182.9" y="166.6">H11</text>
<text x="308.6" y="162.8">Y19</text>
<text x="308.6" y="165.3">Y18</text>
<text x="308.6" y="178">AD20</text>
<text x="365.8" y="178.5">2</text>
<text x="382.3" y="178.5">1</text>
<text x="308.6" y="180.6">AD21</text>
<text x="121.9" y="196.3">1</text>
<text x="138.4" y="196.3">2</text>
<text x="182.9" y="195.8">E10</text>
<text x="308.6" y="193.3">T28</text>
<text x="308.6" y="195.8">T27</text>
<text x="182.9" y="203.4">G12</text>
<text x="308.6" y="200.9">R25</text>
<text x="184.1" y="206">E9</text>
<text x="184.1" y="208.5">C8</text>
<text x="308.6" y="206">U24</text>
<text x="356.9" y="206.4">2</text>
<text x="373.4" y="206.4">1</text>
<text x="182.9" y="211">C10</text>
<text x="184.1" y="213.6">D8</text>
<text x="308.6" y="211">T24</text>
<text x="308.6" y="213.6">T26</text>
<text x="182.9" y="216.1">D10</text>
<text x="182.9" y="218.7">H12</text>
<text x="184.1" y="221.2">E8</text>
<text x="308.6" y="218.7">T25</text>
<text x="308.6" y="221.2">T22</text>
<text x="308.6" y="216.1">U25</text>
<text x="308.6" y="223.7">U22</text>
</g>
<g font-size="2.1">
<text x="191.8" y="39.8">VDAC_0</text>
<text x="292.1" y="39.8">HDMI_TX0P</text>
<text x="191.8" y="44.9">VDAC_IREF</text>
<text x="292.1" y="42.4">HDMI_TX0N</text>
<text x="292.1" y="44.9">HDMI_TX1P</text>
<text x="292.1" y="47.4">HDMI_TX1N</text>
<text x="191.8" y="50">AVDD33_VDAC_1</text>
<text x="191.8" y="52.5">AVDD33_VDAC_2</text>
<text x="292.1" y="50">HDMI_TX2P</text>
<text x="292.1" y="52.5">HDMI_TX2N</text>
<text x="292.1" y="55.1">HDMI_TXCP</text>
<text x="292.1" y="57.6">HDMI_TXCN</text>
<text x="191.8" y="60.1">AVSS_VDAC_1</text>
<text x="191.8" y="65.2">AVSS_VDAC_3</text>
<text x="191.8" y="62.7">AVSS_VDAC_2</text>
<text x="280.7" y="65.2">GPIO4_4/HDMITX_SDA</text>
<text x="280.7" y="62.7">GPIO4_5/HDMITX_SCL</text>
<text x="191.8" y="70.3">AVSS_VDAC_5</text>
<text x="191.8" y="67.8">AVSS_VDAC_4</text>
<text x="275.6" y="67.8">GPIO4_6/HDMITX_HOTPLUG</text>
<text x="280.7" y="70.3">GPIO4_7/HDMITX_CEC</text>
<text x="191.8" y="72.8">AVSS_VDAC_6</text>
<text x="191.8" y="75.4">AVSS_VDAC_7</text>
<text x="284.5" y="77.9">AVCC11_HDMITX_1</text>
<text x="284.5" y="80.5">AVCC11_HDMITX_2</text>
<text x="191.8" y="85.5">ADAC_VOUTL</text>
<text x="191.8" y="88.1">ADAC_VOUTR</text>
<text x="191.8" y="93.2">SPDIF_OUT/GPIO4_2/BOOT_SEL1</text>
<text x="191.8" y="95.7">MUTE_CTRL/GPIO4_3</text>
<text x="191.8" y="100.8">ADAC_VREFDAC</text>
<text x="284.5" y="103.3">AVDD33_HDMITX_1</text>
<text x="284.5" y="105.9">AVDD33_HDMITX_2</text>
<text x="191.8" y="108.4">AVDD33_ADAC</text>
<text x="287" y="110.9">AVSS_HDMITX_1</text>
<text x="287" y="113.5">AVSS_HDMITX_2</text>
<text x="191.8" y="118.6">AVSS_ADAC_1</text>
<text x="287" y="116">AVSS_HDMITX_3</text>
<text x="287" y="118.6">AVSS_HDMITX_4</text>
<text x="191.8" y="121.1">AVSS_ADAC_2</text>
<text x="191.8" y="123.6">AVSS_ADAC_3</text>
<text x="287" y="121.1">AVSS_HDMITX_5</text>
<text x="287" y="123.6">AVSS_HDMITX_6</text>
<text x="191.8" y="126.2">AVSS_ADAC_4</text>
<text x="287" y="126.2">AVSS_HDMITX_7</text>
<text x="287" y="128.7">AVSS_HDMITX_8</text>
<text x="191.8" y="133.8">USB0_DP</text>
<text x="191.8" y="136.3">USB0_DM</text>
<text x="294.6" y="136.3">USB3_DP</text>
<text x="191.8" y="141.4">USB1_DP</text>
<text x="191.8" y="144">USB1_DM</text>
<text x="293.4" y="144">USB3_RXP</text>
<text x="294.6" y="138.9">USB3_DM</text>
<text x="293.4" y="146.5">USB3_RXN</text>
<text x="293.4" y="149">USB3_TXP</text>
<text x="191.8" y="151.6">USBRBIAS</text>
<text x="293.4" y="151.6">USB3_TXN</text>
<text x="191.8" y="159.2">USB_BOOT/GPIO2_5</text>
<text x="281.9" y="161.7">AVDD11_VPTX0_USB3</text>
<text x="292.1" y="156.7">USB3_REXT</text>
<text x="285.8" y="164.3">AVDD11_VP_USB3</text>
<text x="289.6" y="166.8">DVDD11_USB3</text>
<text x="191.8" y="168.1">AVCC11_USB</text>
<text x="287" y="179.5">AVDD33_USB3_2</text>
<text x="287" y="182.1">AVDD33_USB3_1</text>
<text x="191.8" y="197.3">AVDD33_USB</text>
<text x="294.6" y="194.8">USB2_DP</text>
<text x="294.6" y="197.3">USB2_DM</text>
<text x="290.8" y="202.4">USB2_RBIAS</text>
<text x="191.8" y="204.9">AVSS_USB_1</text>
<text x="191.8" y="207.5">AVSS_USB_2</text>
<text x="289.6" y="207.5">AVDD33_USB2</text>
<text x="191.8" y="210">AVSS_USB_3</text>
<text x="191.8" y="212.5">AVSS_USB_4</text>
<text x="191.8" y="215.1">AVSS_USB_5</text>
<text x="289.6" y="212.5">AVSS_USB2_1</text>
<text x="289.6" y="215.1">AVSS_USB2_2</text>
<text x="191.8" y="217.6">AVSS_USB_6</text>
<text x="191.8" y="220.2">AVSS_USB_7</text>
<text x="289.6" y="220.2">AVSS_USB2_4</text>
<text x="289.6" y="217.6">AVSS_USB2_3</text>
<text x="191.8" y="222.7">AVSS_USB_8</text>
<text x="289.6" y="225.2">AVSS_USB2_6</text>
<text x="289.6" y="222.7">AVSS_USB2_5</text>
</g>
<g font-size="1.8" fill="#0000a0">
<text x="179.1" y="92.2">PD</text>
<text x="179.1" y="158.2">PU</text>
</g>
</svg>
